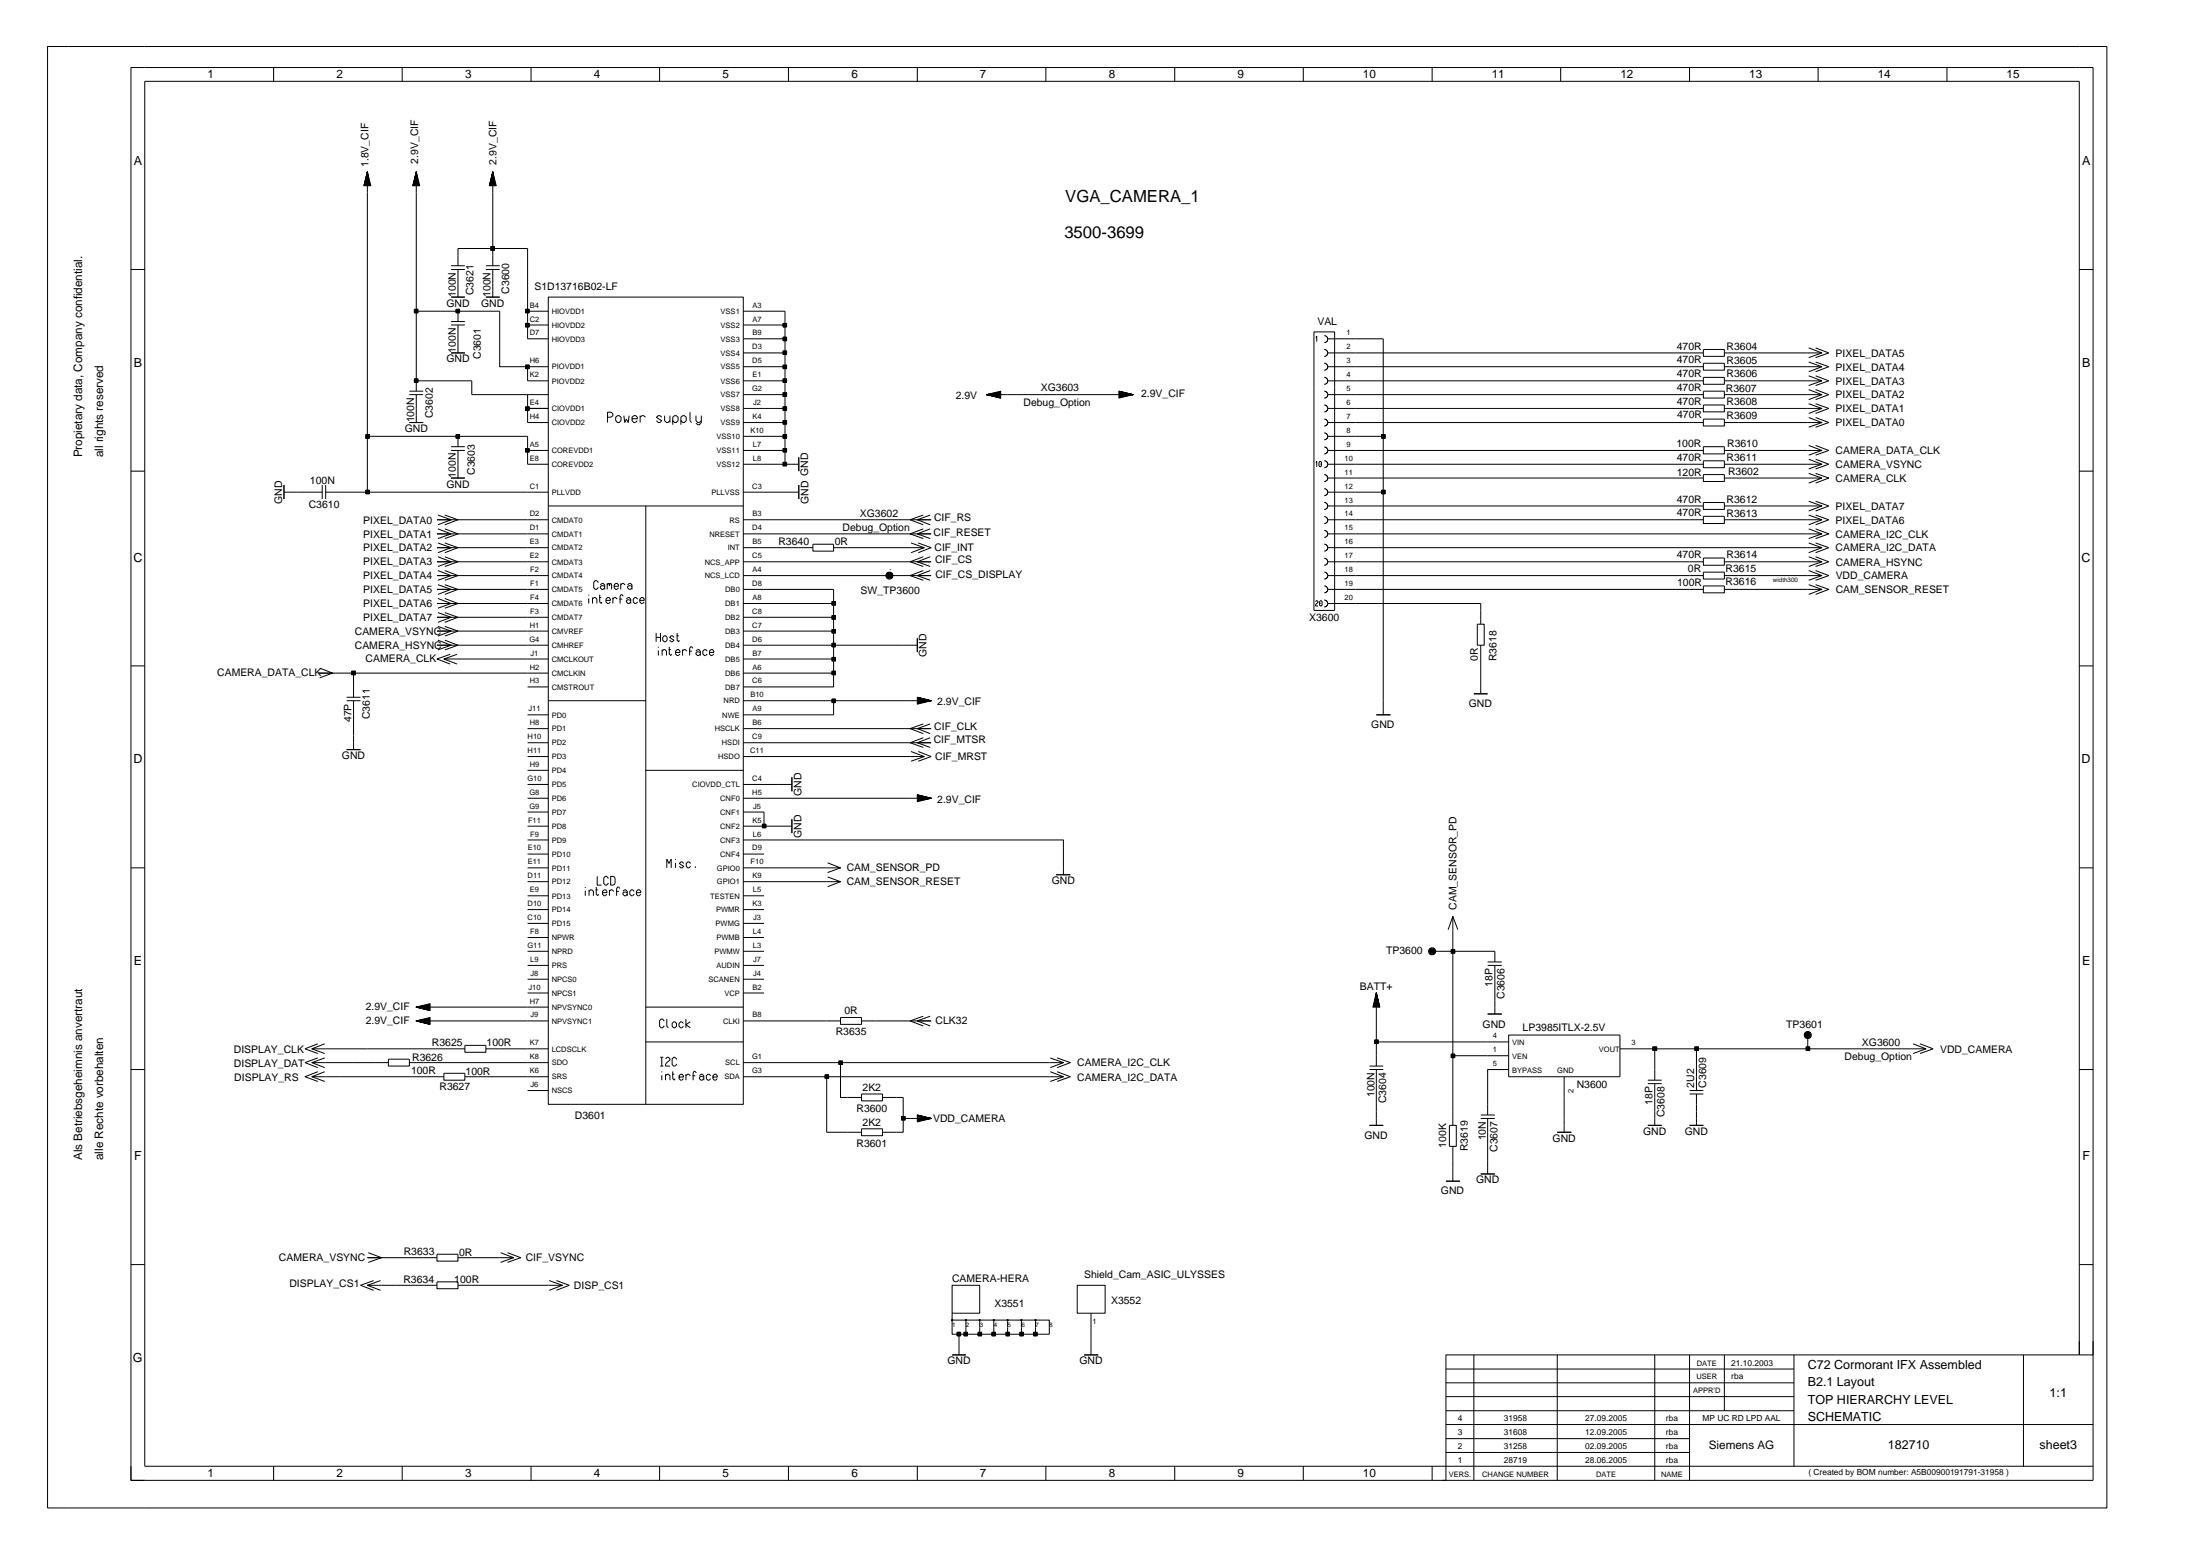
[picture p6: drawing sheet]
<svg xmlns="http://www.w3.org/2000/svg" width="594mm" height="420mm" viewBox="0 0 594 420" stroke-linecap="round" stroke-linejoin="round" font-family="sans-serif">
<g fill="none" stroke="#000" stroke-width=".27">
<path d="M12.8 12.6h556.1v394.5h-556.1zM73.9 18.2v3.8M108.6 18.2v3.8M143.4 18.2v3.8M178.1 18.2v3.8M212.9 18.2v3.8M247.7 18.2v3.8M282.4 18.2v3.8M317.2 18.2v3.8M351.9 18.2v3.8M386.7 18.2v3.8M421.4 18.2v3.8"/>
<path d="M456.2 18.2v3.8M491 18.2v3.8M525.8 18.2v3.8M98.3 50.2l.9-3.8 .9 3.8h-1.8l.9-3.8-.8 3.8M98.7 50.2l.5-3.8-.3 3.8M99 50.2l.2-3.8v86.5M99.5 50.2l-.3-3.8 .4 3.8M99.8 50.2l-.6-3.8 .8 3.8M111.5 50.2l.9-3.8 .9 3.8h-1.8l.9-3.8-.8 3.8M111.8 50.2l.6-3.8-.4 3.8M112.2 50.2l.2-3.8v59.2M112.6 50.2l-.2-3.8 .3 3.8"/>
<path d="M112.9 50.2l-.5-3.8 .8 3.8M132.1 50.2l1-3.8 .9 3.8h-1.9l1-3.8-.8 3.8M132.5 50.2l.6-3.8-.5 3.8M132.9 50.2l.2-3.8v25.3M133.2 50.2l-.1-3.8 .3 3.8M133.6 50.2l-.5-3.8 .7 3.8M35.4 72.8h3.7M121.8 72.8h3.7M121.8 71.7h3.7M123.7 71.7v-4.6h18.8v24.4h5.6M123.7 72.8v7.4M131.2 72.8h3.7"/>
<path d="M131.2 71.7h3.7M132.6 66.6h.9v1h-.9zM133.1 72.8v7.4M561.5 72.8h3.7M111.9 83.5h.9v.9h-.9zM112.4 84h22.5v15h7.6M121.8 80.2h3.7M121.8 95.3h3.7M121.8 87.7h3.7M121.8 86.8h3.7M123.2 83.5h.9v.9h-.9zM123.7 84v2.8"/>
<path d="M123.7 87.7v7.6M131.2 80.2h3.7M142 98.6h.9v.9h-.9zM142 87.3h.9v1h-.9zM142 83.5h.9v.9h-.9zM142.5 99v3.8h5.6M142.5 99h5.6M142.5 87.7h5.6M142.5 84h5.6M148.1 80.2h52.6v217.9h-52.6zM200.7 99h11.3M200.7 95.3h11.3"/>
<path d="M200.7 91.5h11.3M200.7 87.7h11.3M200.7 84h11.3v41.3M211.5 98.6h.9v.9h-.9zM211.5 94.8h.9v.9h-.9zM211.5 91h.9v1h-.9zM211.5 87.3h.9v1h-.9zM354.8 89.6h5.6v75.2h-5.6zM355.3 91.1l.3-.3v1.4M357.6 94.3l.6 .2 .3 .5v.8l-.9 .4M357.6 90.6l.6 .2 .3 .5v.8l-.9 .4M357.6 98.1l.6 .1 .3 .5v.8l-.9 .4"/>
<path d="M358.5 99h101.5M358.5 95.3h101.5M358.5 91.5h15v101.5M460 98.1h5.6v1.8h-5.6zM460 94.3h5.6v1.9h-5.6zM465.6 99h26.4M465.6 95.3h26.4M488.4 93.9l3.6 1.4-3.6 1.2M488.4 97.7l3.6 1.3-3.6 1.4M490.3 93.9l3.5 1.4-3.5 1.2M490.3 97.7l3.5 1.3-3.5 1.4M98.8 117.4h.9v.9h-.9z"/>
<path d="M99.2 117.8h43.3v7.5h5.6M110.5 114.1h3.8M110.5 106.5h3.8M110.5 105.6h3.8M111.9 102.3h.9v.9h-.9zM112.4 106.5v7.6M112.4 102.8h15v3.7h20.7M123.2 117.4h.9v.9h-.9zM123.7 117.8v2.8M142 109.8h.9v1h-.9zM142.5 106.5v7.6h5.6M142.5 110.3h5.6"/>
<path d="M164.1 112.6h.9l.5-.4v-.5l-.5-.4h-.9v2.8M166.3 112.6l.5-.4h.4l.5 .4v1l-.5 .5h-.4l-.5-.5zM168.5 112.2l.2 1.9 .4-1 .5 1 .3-1.9M170.7 113.1h1.4v-.5l-.4-.4h-.5l-.5 .4v1l.5 .5h.4l.5-.5M172.9 112.6l.5-.4h.4l.5 .4M172.9 112.2v1.9M178.7 112.6l-.5-.4h-.4l-.5 .4 1.4 1-.5 .5h-.4l-.5-.5M179.5 112.2v1.4l.5 .5h.4l.5-.5M180.9 112.2v1.9M181.7 113.6l.5 .5h.4l.5-.5v-1l-.5-.4h-.4l-.5 .4v2.1M183.9 113.6l.5 .5h.4l.5-.5v-1l-.5-.4h-.4l-.5 .4v2.1M186.3 111.3v2.3l.4 .5"/>
<path d="M187.9 112.2v1.4l.5 .5h.5l.5-.5M189.4 112.2v1.9l-.5 .6h-.5l-.5-.5M200.7 114.1h11.3M200.7 110.3h11.3M200.7 102.8h11.3M200.7 106.5h11.3M200.7 117.8h11.3M211.5 117.4h.9v.9h-.9zM211.5 113.6h.9v.9h-.9zM211.5 109.8h.9v1h-.9zM211.5 106h.9v1h-.9zM211.5 102.3h.9v.9h-.9z"/>
<path d="M270.2 107.3l-3.8-.8 3.8 1v-1.9l-3.8 .9 3.8 1M270.2 106.9l-3.8-.4 3.8 .6M270.2 106.2l-3.8 .3 3.8-.1M270.2 105.8l-3.8 .7 3.8-.6M302.1 105.6l3.9 .9-3.9 1v-1.9l3.9 .9-3.9-.7M302.1 105.9l3.9 .6-3.9-.3M302.1 106.4l3.9 .1h-39.6l3.8 .2M302.1 106.7l3.9-.2-3.9 .4M302.1 107.1l3.9-.6-3.9 .8M357.6 109.3l.6 .2 .3 .5v.8l-.9 .4M357.6 105.6l.6 .2 .3 .5v.7l-.9 .5M357.6 113.1l.6 .2 .3 .5v.8l-.9 .4"/>
<path d="M357.6 116.9l.6 .1 .3 .5v.8l-.9 .4M357.6 101.9l.6 .2 .3 .5v.7l-.9 .4M358.5 114.1h101.5M358.5 110.3h101.5M358.5 102.8h101.5M358.5 106.5h101.5M358.5 117.8h15M373.1 117.4h.9v.9h-.9zM460 101.9h5.6v1.8h-5.6zM460 113.1h5.6v1.9h-5.6zM460 105.6h5.6v1.9h-5.6zM460 109.3h5.6v1.9h-5.6z"/>
<path d="M465.6 114.1h26.4M465.6 110.3h26.4M465.6 102.8h26.4M465.6 106.5h26.4M488.4 109l3.6 1.3-3.6 1.3M488.4 105.2l3.6 1.3-3.6 1.4M488.4 101.5l3.6 1.3-3.6 1.3M488.4 112.7l3.6 1.4-3.6 1.2M490.3 109l3.5 1.3-3.5 1.3M490.3 105.2l3.5 1.3-3.5 1.4M490.3 101.5l3.5 1.3-3.5 1.3M490.3 112.7l3.5 1.4-3.5 1.2"/>
<path d="M35.4 127.2h3.7M76.7 132.9h10.3M76.7 130.9v3.8M87 130.9v3.8M87.9 132.9h60.2M87.9 130.9v3.8M98.8 132.4h.9v.9h-.9zM118.3 139.1l3.5 1.2M120.1 139.1l3.6 1.2-3.6 1.4M121.8 121.6h3.7M121.8 120.6h3.7M121.8 129.1h3.7"/>
<path d="M123.7 121.6v7.5M142 121.1h.9v.9h-.9zM142.5 121.6h5.6M148.1 136.6h52.6M174.4 136.6v161.5M200.7 121.6h11.3M200.7 132.9h15M200.7 125.3h15M211.5 124.8h.9v1h-.9zM211.5 121.1h.9v.9h-.9zM215.7 123.5v3.7M215.7 130.9v3.8"/>
<path d="M249.3 139.1l-3.5 1.2 3.5 1.4M251.2 139.1l-3.5 1.2 3.5 1.4M355.3 124.9l.3-.3v1.4M356.2 124.8l.2-.2 .4 .2v1l-.2 .2-.4-.2zM356.5 125.2v.2M357.6 131.9l.6 .2 .3 .5v.8l-.9 .4M357.6 139.5l.6 .1 .3 .6v.7l-.9 .4M357.6 124.4l.6 .2 .3 .5v.7l-.9 .5M357.6 120.7l.6 .1 .3 .6v.7l-.9 .4M357.6 128.1l.6 .2 .3 .5v.8l-.9 .4M357.6 135.7l.6 .1 .3 .5v.8l-.9 .4M358.5 121.6h101.5"/>
<path d="M358.5 132.9h15M358.5 136.6h101.5M358.5 129.1h101.5M358.5 125.3h101.5M373.1 132.4h.9v.9h-.9zM460 124.4h5.6v1.9h-5.6zM460 128.1h5.6v1.9h-5.6zM460 135.7h5.6v1.8h-5.6zM460 139.4h5.6v1.9h-5.6zM460 120.6h5.6v1.9h-5.6zM465.6 129.1h26.4l-3.6 1.3M465.6 121.6h26.4"/>
<path d="M465.6 136.6h26.4M465.6 125.3h26.4M488.4 120.3l3.6 1.3-3.6 1.3M488.4 124l3.6 1.3-3.6 1.3M488.4 139.1l3.6 1.2-3.6 1.4M488.4 135.3l3.6 1.3-3.6 1.4M488.4 127.8l3.6 1.3M490.3 127.8l3.5 1.3-3.5 1.3M490.3 120.3l3.5 1.3-3.5 1.3M490.3 124l3.5 1.3-3.5 1.3M490.3 139.1l3.5 1.2-3.5 1.4M490.3 135.3l3.5 1.3-3.5 1.4"/>
<path d="M561.5 127.2h3.7M118 155.4h30.1M118.3 154l3.5 1.4-3.5 1.3M118.3 146.6l3.5 1.3M118.3 157.8l3.5 1.3M118.3 150.3l3.5 1.4M118.3 142.8l3.5 1.3M120.1 146.6l3.6 1.3-3.6 1.3M120.1 157.8l3.6 1.3-3.6 1.4M120.1 150.3l3.6 1.4-3.6 1.2M120.1 142.8l3.6 1.3-3.6 1.3M120.1 154l3.6 1.4-3.6 1.3"/>
<path d="M148.1 147.9h-30.1h3.8l-3.5 1.3M148.1 140.3h-30.1h3.8l-3.5 1.4M148.1 159.1h-30.1h3.8l-3.5 1.4M148.1 151.7h-30.1h3.8l-3.5 1.2M148.1 144.1h-30.1h3.8l-3.5 1.3M161.5 157.3l-.4-.6h-.3l-.5 .5v1.5l.5 .4h.3l.4-.6M162.1 157.9l.4-.4h.4l.4 .4v1.2M163.3 158.4l-.4-.3-.8 .3v.3l.4 .4h.4l.4-.4M164 157.9l.1-.4h.3l.2 .6 .1-.6h.3l.2 1.6M164 157.5v1.6M165.8 158.3h1.2v-.4l-.3-.4h-.4l-.5 .4v.8l.5 .4h.3l.4-.4M167.6 157.9l.4-.4h.4l.4 .4"/>
<path d="M167.6 157.5v1.6M169.5 157.9l.4-.4h.3l.5 .4v1.2M170.7 158.4l-.5-.3-.7 .3v.3l.4 .4h.3l.5-.4M200.7 151.7h50.7M200.7 140.3h50.7M200.7 147.9h18.8M200.7 155.4h50.7M200.7 159.1h24.4v22.6M219.5 146.9h5.6v1.9h-5.6zM225.1 147.9h24.5l-3.6 1.3M239.7 154.9h.9v1h-.9zM239.8 155.2l.5-.1 .2 .5-.5 .1z"/>
<path d="M246 146.6l3.6 1.3M247.7 144.1l3.5 1.3M248 146.6l3.4 1.3-3.4 1.3M249.3 142.8l-3.5 1.3 3.5 1.3M249.3 154l-3.5 1.4 3.5 1.3M249.3 150.3l-3.5 1.4 3.5 1.2M251.2 154l-3.5 1.4 3.5 1.3M251.2 150.3l-3.5 1.4 3.5 1.2M251.2 142.8l-3.5 1.3h3.7h-50.7M357.6 143.2l.6 .2 .3 .5v.7l-.9 .5M357.6 146.9l.6 .2 .3 .5v.8l-.9 .4M357.6 150.7l.6 .2 .3 .5v.8l-.9 .4"/>
<path d="M357.6 154.5l.6 .1 .3 .5v.8l-.9 .4M357.6 158.2l.6 .2 .3 .5v.7l-.9 .4M358.5 144.1h133.5l-3.6 1.3M358.5 151.7h101.5M358.5 140.3h101.5M358.5 147.9h133.5M358.5 155.4h101.5M358.5 159.1h101.5M460 158.2h5.6v1.8h-5.6zM460 150.7h5.6v1.9h-5.6zM460 154.5h5.6v1.8h-5.6zM465.6 159.1h26.4l-3.6 1.4"/>
<path d="M465.6 151.7h26.4M465.6 140.3h26.4M465.6 155.4h26.4M488.4 150.3l3.6 1.4-3.6 1.2M488.4 146.6l3.6 1.3-3.6 1.3M488.4 154l3.6 1.4-3.6 1.3M488.4 157.8l3.6 1.3M488.4 142.8l3.6 1.3M490.3 157.8l3.5 1.3-3.5 1.4M490.3 142.8l3.5 1.3-3.5 1.3M490.3 150.3l3.5 1.4-3.5 1.2M490.3 146.6l3.5 1.3-3.5 1.3"/>
<path d="M490.3 154l3.5 1.4-3.5 1.3M35.4 179.8h3.7M118 166.7h30.1M118 170.4h30.1M118.3 165.4l3.5 1.3-3.5 1.3M118.3 169.1l3.5 1.3-3.5 1.3M118.3 161.6l3.5 1.3M118.3 172.8l3.5 1.4M119.9 177.9l3.5 1.4M120.1 161.6l3.6 1.3-3.6 1.3M120.1 172.8l3.6 1.4-3.6 1.3M120.1 165.4l3.6 1.3-3.6 1.3"/>
<path d="M120.1 169.1l3.6 1.3-3.6 1.3M121.6 176.6l-3.6 1.3 3.6 1.4M123.4 176.6l-3.5 1.3h28.2M148.1 162.9h-30.1h3.8l-3.5 1.3M148.1 174.2h-30.1h3.8l-3.5 1.3M159 160.6v.2M159 161.6v1.3M160 161.7l.4-.4h.4l.4 .4v1.2M160 161.3v1.6M161.8 161.3h.6M161.9 160.6v1.9l.5 .4 .1-.4M163.6 162.1h1.2v-.4l-.3-.4h-.4l-.5 .4v.8l.5 .4h.3l.4-.4"/>
<path d="M165.5 161.7l.4-.4h.4l.4 .4M165.5 161.3v1.6M167.3 161.7h.7M168.3 161l-.3-.4h-.3l-.3 .4v1.9M169.1 161.7l.5-.4h.3l.4 .4v1.2M170.3 162.2l-.4-.3-.8 .3v.3l.5 .4h.3l.4-.4M172.2 161.7l-.4-.4h-.4l-.4 .4v.8l.4 .4h.4l.4-.4M172.8 162.1h1.2v-.4l-.4-.4h-.4l-.4 .4v.8l.4 .4h.3l.5-.4M177.2 170.9v2.4M177.2 172.1h1.2M177.8 174.6v.3M177.8 175.6v1.4"/>
<path d="M178.4 170.9v2.4M178.8 175.8l.4-.4h.4l.4 .4v1.2M178.8 175.4v1.6M179 172.1l.4-.5h.3l.4 .5v.7l-.4 .5h-.3l-.4-.5zM180.6 175.4h.6M180.7 174.6v2l.5 .4 .1-.4M182 172.1l-.4-.5h-.4l-.4 .5 1.2 .7-.4 .5h-.4l-.4-.5M182.4 176.1h1.2v-.3l-.3-.4h-.4l-.5 .4v.8l.5 .4h.3l.4-.4M182.7 171.6h.6M182.9 170.9v1.9l.4 .5 .1-.5M184.3 175.8l.4-.4h.4l.4 .4M184.3 175.4v1.6"/>
<path d="M186.1 175.8h.7M187.1 175l-.3-.4h-.3l-.3 .4v2M187.9 175.8l.5-.4h.3l.4 .4v1.2M189.1 176.2l-.4-.2-.8 .2v.4l.5 .4h.3l.4-.4M191 175.8l-.4-.4h-.4l-.4 .4v.8l.4 .4h.4l.4-.4M191.6 176.1h1.2v-.3l-.4-.4h-.4l-.4 .4v.8l.4 .4h.3l.5-.4M200.7 166.7h24.4M200.7 170.4h24.4M200.7 162.9h24.4M200.7 174.2h47M200.7 177.9h24.4M224.7 177.5h.9v.9h-.9z"/>
<path d="M224.7 173.7h.9v.9h-.9zM224.7 170h.9v.9h-.9zM224.7 166.2h.9v1h-.9zM224.7 162.4h.9v1h-.9zM247.7 172.3v3.8M355.2 162.4l.3-.2 .4 .2v.3l-.7 .7v.2h.7M356.6 162.2l.4 .2v1l-.2 .2-.5-.2v-1zM356.7 162.8v.2M357.6 162l.6 .2 .3 .5v.7l-.9 .5M358.5 162.9h41.4v5.6M398.9 168.5h1.9v5.7h-1.9zM399.9 174.2v13.1"/>
<path d="M561.5 179.8h3.7M86.3 180.4l3.5 1.3h-3.7h62M89.8 181.7l-3.5 1.3M93.6 189.2h3.7M93.6 188.2h3.7M95 181.2h1v.9h-1zM95.5 181.7v6.5M95.5 189.2v13.2M142.5 193h5.6M142.5 185.4h5.6M142.5 196.7h5.6M148.1 189.2h26.3"/>
<path d="M200.7 189.2h24.4v3.8h-24.4M200.7 181.7h24.4M224.7 188.8h.9v.9h-.9zM224.7 181.2h.9v.9h-.9zM225.1 181.7v3.7h-24.4M247.7 188.2l3.7 1-3.7 .9v-1.9l3.7 1-3.7-.7M247.7 188.7l3.7 .5-3.7-.4M247.7 189l3.7 .2h-26.3M247.7 189.4l3.7-.2-3.7 .4M247.7 189.8l3.7-.6-3.7 .7M247.7 196.7l3.5 1.4M249.3 195.4l-3.5 1.3 3.5 1.4"/>
<path d="M249.3 199.2l-3.5 1.3 3.5 1.3M251.2 199.2l-3.5 1.3 3.5 1.3M251.2 195.4l-3.5 1.3h3.7h-50.7M371.7 193h3.8M398 187.3h3.7M93.6 202.4h3.7M142.5 200.5h5.6M142.5 211.8h5.6M142.5 204.2h5.6M142.5 219.2h5.6M142.5 215.5h5.6M142.5 208h5.6"/>
<path d="M174.4 208h26.3M200.7 200.5h50.7M200.7 211.8h13.1M200.7 204.2h48.9M200.7 219.2h5.6v3.8M213.8 209.8v3.8M246 202.9l3.6 1.3-3.6 1.3M247.7 214.6l3.7 .9-3.7 .9v-1.8l3.7 .9-3.7-.8M247.7 214.9l3.7 .6-3.7-.3M247.7 215.3l3.7 .2h-50.7M247.7 215.7l3.7-.2-3.7 .4M247.7 216.1l3.7-.6-3.7 .8"/>
<path d="M248 202.9l3.4 1.3-3.4 1.3M35.4 234.3h3.7M142.5 223h5.6M142.5 234.3h5.6M142.5 238h5.6M142.5 230.6h5.6M142.5 226.8h5.6M158 239.5v.2M161 239.5v1.9l.4 .4 .2-.4M161.3 236.6v2.4h1.1M164.2 237.2l-.4-.6h-.3l-.5 .4v1.5l.5 .5h.3l.4-.6M164.9 236.6l1 .2 .2 .4v1.2l-.2 .4-.4 .2h-.6z"/>
<path d="M167.4 239.9l-.3-.4h-.3l-.3 .4v1.9M180.1 234.3v-2.4l.6 1.2 .5-1.2v2.4M182.4 231.9v.3M182.4 232.9v1.4M184.6 233.1l-.4-.4h-.3l-.5 .4 1.2 .8-.4 .4h-.3l-.5-.4M186.5 233.1l-.4-.4h-.4l-.4 .4v.8l.4 .4h.4l.4-.4M187.8 233.9v.4M200.7 226.8h86.5v9.4M200.7 223h13.1M200.7 230.6h5.6M205.9 222.5h.9v1h-.9zM213.8 221.2v3.7"/>
<path d="M223.5 232.9l3.5 1.4h-26.3M223.5 236.8l3.5 1.2h-26.3M227 234.3l-3.5 1.3M227 238l-3.5 1.4M285.2 236.2h3.8M561.5 234.3h3.7M142.5 256.8h5.6M142.5 253.1h5.6M142.5 249.3h5.6M142.5 245.6h5.6M142.5 241.8h5.6M158 240.5v1.3"/>
<path d="M159.1 240.7l.4-.5h.3l.4 .5v1.1M159.1 240.2v1.6M160.8 240.2h.6M162.7 241h1.2v-.3l-.4-.5h-.4l-.4 .5v.7l.4 .4h.4l.4-.4M164.6 240.7l.4-.5h.3l.4 .5M164.6 240.2v1.6M166.3 240.7h.8M168.2 240.7l.4-.5h.4l.4 .5v1.1M169.4 241.1l-.4-.3-.8 .3v.3l.4 .4h.4l.4-.4M171.3 240.7l-.5-.5h-.3l-.4 .5v.7l.4 .4h.3l.5-.4M171.8 241h1.2v-.3l-.3-.5h-.4l-.5 .5v.7l.5 .4h.3l.4-.4M200.7 256.8h5.6"/>
<path d="M200.7 253.1h5.6M200.7 249.3h5.6M200.7 245.6h5.6M200.7 241.8h5.6M386.4 256.7l.5-.2 .2 .5-.5 .2zM386.7 256.8h17v2.9M391 251l1.3-3.6 1.4 3.6M391.9 256.4h.9v.9h-.9zM392.3 247.4v56.4M401.7 259.7h3.8M116.1 276.4l-3.7-.8 3.7 .9v-1.8l-3.7 .9 3.7 .9M116.1 276l-3.7-.4 3.7 .6"/>
<path d="M116.1 275.3l-3.7 .3 3.7-.2M116.1 274.9l-3.7 .7 3.7-.5M116.1 272.7l-3.7-.8 3.7 .9v-1.8l-3.7 .9 3.7 .9M116.1 272.2l-3.7-.3 3.7 .5M116.1 271.5l-3.7 .4 3.7-.2M116.1 271.1l-3.7 .8 3.7-.6M142.5 260.6h5.6M142.5 268.1h5.6M142.5 264.4h5.6M148.1 275.6h-35.7l3.7 .2M148.1 271.9h-35.7l3.7 .2M174.4 271.9h26.3"/>
<path d="M179.3 275.7l-.4-.6h-.4l-.4 .4v1.6l.4 .4h.4l.4-.6M180.1 275.1v2l.4 .4M181.9 275.9h.4l.4 .4v.8l-.4 .4h-.4l-.4-.4v-.8zM184.5 276.3l-.4-.4h-.3l-.4 .4v.8l.4 .4h.3l.4-.4M185.2 275.1v2.4M186.4 275.9l-1.2 .7 1.2 .9M200.7 275.6h26.3M200.7 260.6h5.6M200.7 268.1h5.6M200.7 264.4h5.6M227 274.7h5.6v1.8h-5.6zM232.6 275.6h18.8"/>
<path d="M249.3 274.3l-3.5 1.3 3.5 1.4M251.2 274.3l-3.5 1.3 3.5 1.4M370.9 271.9l.8-3.8-.5 3.8M371.3 271.9l.4-3.8-.2 3.8M371.8 271.9l-.1-3.8v19.7M372.1 271.9l-.4-3.8 .6 3.8M372.4 271.9l-.7-3.8 .9 3.8h-1.9l1-3.8 .9 3.8M401.7 273.8h3.8M401.7 260.6h3.8M403.7 260.6v13.2M407.4 279.4h30v11.3h-30zM487.8 279.3l.5-.2 .2 .5-.5 .2z"/>
<path d="M488.2 279.4v3.8M35.4 288.7h3.7M84.2 283.2h41.3M84.2 290.7l3.5 1.3M84.2 286.9h20.7M85.8 289.3l-3.4 1.4 3.4 1.3M85.8 285.6l-3.4 1.3 3.4 1.3M85.8 281.8l-3.4 1.4 3.4 1.2M87.7 289.3l-3.5 1.4h35.7M87.7 285.6l-3.5 1.3 3.5 1.3M87.7 281.8l-3.5 1.4 3.5 1.2M104.9 285.9h5.6v1.9h-5.6z"/>
<path d="M110.5 286.9h37.6M119.9 289.8h5.6v1.8h-5.6zM125.5 282.2h5.7v1.9h-5.7zM125.5 290.7h22.6M131.2 283.2h16.9M142.5 294.4h5.6M174.4 281.3h26.3M178.3 287.8h.8M178.3 285.4h.8M178.7 285.4v2.4M178.7 289.2v.3M178.7 290.3v1.3"/>
<path d="M179.7 290.4l.4-.4h.4l.4 .4v1.2M179.7 285.9l.4-.5h.4l.4 .5v.3l-1.2 1.2v.4h1.2M179.7 290v1.6M181.5 290h.6M181.7 289.2v2l.4 .4 .2-.4M182.7 286l-.4-.6h-.4l-.4 .5v1.5l.4 .4h.4l.4-.6M183.4 290.8h1.1v-.4l-.3-.4h-.4l-.4 .4v.8l.4 .4h.3l.4-.4M185.2 290.4l.4-.4h.4l.4 .4M185.2 290v1.6M187 290.4h.8M188 289.7l-.2-.5h-.4l-.2 .5v1.9M188.9 290.4l.4-.4h.3l.4 .4v1.2"/>
<path d="M190 290.9l-.4-.3-.7 .3v.3l.4 .4h.3l.4-.4M191.9 290.4l-.4-.4h-.4l-.4 .4v.8l.4 .4h.4l.4-.4M192.5 290.8h1.2v-.4l-.3-.4h-.5l-.4 .4v.8l.4 .4h.4l.4-.4M200.7 286.9h86.5l-3.6 1.3M200.7 290.7h86.5M222.8 290.2h.9v.9h-.9zM223.2 290.7v15h9.4M226.5 286.5h1v.9h-1zM227 286.9v9.4h5.6M232.6 295.3h5.7v1.9h-5.7zM238.3 296.3h5.6v5.6M283.6 289.3l3.6 1.4-3.6 1.3"/>
<path d="M283.6 285.6l3.6 1.3M285.5 285.6l3.5 1.3-3.5 1.3M285.5 289.3l3.5 1.4-3.5 1.3M369.8 288.7h3.7M369.8 287.8h3.7M371.2 280.8h1v.9h-1zM371.7 281.3h35.7M371.7 288.7v15.1M391.9 284.6h.9v.9h-.9zM392.3 285h15.1M407.4 288.7h-5.7v12.3M422.4 290.7v15"/>
<path d="M437.4 283.2h82.7M445 292.6h3.7M445 291.6h3.7M446.3 282.6h1v1h-1zM446.8 283.2v8.4M446.8 292.6v11.2M456.2 295.3h3.8M456.2 294.4h3.8M457.7 282.6h.9v1h-.9zM458.1 283.2v11.2M458.1 295.3v8.5M487.7 282.6h1v1h-1z"/>
<path d="M516.6 281.8l3.5 1.4-3.5 1.2M518.5 281.8l3.5 1.4-3.5 1.2M561.5 288.7h3.7M232.6 304.7h5.7v1.9h-5.7zM243.5 301.4h.9v1h-.9zM243.9 301.9v3.8h-5.6M247.7 301l3.7 .9-3.7 1v-1.9l3.7 .9-3.7-.7M247.7 301.4l3.7 .5-3.7-.4M247.7 301.8l3.7 .1h-7.5M247.7 302.1l3.7-.2-3.7 .4M247.7 302.5l3.7-.6-3.7 .8M369.8 303.8h3.7"/>
<path d="M390.5 318.9h3.8M391.4 303.8h1.8v5.7h-1.8zM392.3 309.5v9.4M399.9 301.9h3.8M399.9 301h3.8M399.9 316.9h3.8M401.7 301.9v15M420.5 305.7h3.8M445 303.8h3.7M456.2 303.8h3.8M99.5 338.2l3.5 1.3h-3.8h18.8M103 339.5l-3.5 1.3"/>
<path d="M118 338.6h5.7v1.9h-5.7zM123.7 339.5h15l-3.5 1.3M135.2 338.2l3.5 1.3M137 338.2l3.6 1.3-3.6 1.3M35.4 341.4h3.7M99.2 347h18.8M100.9 345.7l-3.6 1.3 3.6 1.3M102.8 345.7l-3.6 1.3 3.6 1.3M118 346.1h5.7v1.8h-5.7zM123.7 347h28.2M148.3 345.7l3.6 1.3-3.6 1.3M150.3 345.7l3.4 1.3-3.4 1.3"/>
<path d="M257.1 347h7.5v7.5h-7.5zM257.1 354.5v5.7h1.9M257.1 356.4h11.3M258.5 359.7h.9v.9h-.9zM260.3 359.7h1v.9h-1zM260.8 356.4v3.8M264.1 359.7h1v.9h-1zM264.6 356.4v3.8M267.9 359.7h.9v.9h-.9zM268.4 356.4h7.4v3.8M268.4 356.4v3.8M271.7 359.7h.9v.9h-.9z"/>
<path d="M272.1 356.4v3.8M275.4 359.7h.9v.9h-.9zM275.8 356.4h7.6v3.8h-24.4M279.1 359.7h.9v.9h-.9zM279.6 356.4v3.8M290.9 347h7.5v7.5h-7.5zM294.6 354.5v11.3M561.5 341.4h3.7M257.1 365.8h3.7M259 360.2v5.6M292.7 365.8h3.9M390.5 377h93.9"/>
<path d="M390.5 373.3h93.9M390.5 369.6h93.9M398 365.8v33.9M420.5 365.8v33.9M446.8 365.8v33.9M456.2 365.8v33.9M465.6 365.8v15.1M484.4 365.8v30M546.4 365.8v30M561.5 365.8v-343.8h-522.4v373.8h526.1M565.2 365.8v-347.6h-529.8v381.5h3.7M35.4 395.8v3.9h3.7"/>
<path d="M39.1 399.7h526.1v-33.9h-174.7v33.9M73.9 395.8v3.9M108.6 395.8v3.9M143.4 395.8v3.9M178.1 395.8v3.9M212.9 395.8v3.9M247.7 395.8v3.9M282.4 395.8v3.9M317.2 395.8v3.9M351.9 395.8v3.9M386.7 395.8v3.9M390.5 392.1h65.7"/>
<path d="M390.5 388.4h65.7M390.5 384.6h174.7M390.5 380.9h93.9"/>
<circle cx="240.1" cy="155.4" r=".69"/>
<circle cx="240.2" cy="155.4" r=".17"/>
<circle cx="240.2" cy="155.4" r=".94"/>
<circle cx="240.2" cy="155.4" r=".51"/>
<circle cx="386.7" cy="256.8" r=".69"/>
<circle cx="386.7" cy="256.8" r=".17"/>
<circle cx="386.8" cy="256.8" r=".94"/>
<circle cx="386.8" cy="256.8" r=".51"/>
<circle cx="488.1" cy="279.4" r=".69"/>
<circle cx="488.2" cy="279.4" r=".17"/>
<circle cx="488.2" cy="279.4" r=".94"/>
<circle cx="488.2" cy="279.4" r=".51"/>
<circle cx="257.1" cy="356.4" r=".17"/>
<circle cx="260.8" cy="356.4" r=".17"/>
<circle cx="264.6" cy="356.4" r=".17"/>
<circle cx="268.4" cy="356.4" r=".17"/>
<circle cx="272.1" cy="356.4" r=".17"/>
<circle cx="275.8" cy="356.4" r=".17"/>
<circle cx="279.6" cy="356.4" r=".17"/>
</g>
<g fill="#000">
<path d="M132.6 66.6h.9v1h-.9z" fill-rule="evenodd"/>
<path d="M111.9 83.5h.9v.9h-.9z" fill-rule="evenodd"/>
<path d="M123.2 83.5h.9v.9h-.9z" fill-rule="evenodd"/>
<path d="M142 98.6h.9v.9h-.9z" fill-rule="evenodd"/>
<path d="M142 87.3h.9v1h-.9z" fill-rule="evenodd"/>
<path d="M142 83.5h.9v.9h-.9z" fill-rule="evenodd"/>
<path d="M211.5 98.6h.9v.9h-.9z" fill-rule="evenodd"/>
<path d="M211.5 94.8h.9v.9h-.9z" fill-rule="evenodd"/>
<path d="M211.5 91h.9v1h-.9z" fill-rule="evenodd"/>
<path d="M211.5 87.3h.9v1h-.9z" fill-rule="evenodd"/>
<path d="M98.8 117.4h.9v.9h-.9z" fill-rule="evenodd"/>
<path d="M111.9 102.3h.9v.9h-.9z" fill-rule="evenodd"/>
<path d="M123.2 117.4h.9v.9h-.9z" fill-rule="evenodd"/>
<path d="M142 109.8h.9v1h-.9z" fill-rule="evenodd"/>
<path d="M211.5 117.4h.9v.9h-.9z" fill-rule="evenodd"/>
<path d="M211.5 113.6h.9v.9h-.9z" fill-rule="evenodd"/>
<path d="M211.5 109.8h.9v1h-.9z" fill-rule="evenodd"/>
<path d="M211.5 106h.9v1h-.9z" fill-rule="evenodd"/>
<path d="M211.5 102.3h.9v.9h-.9z" fill-rule="evenodd"/>
<path d="M373.1 117.4h.9v.9h-.9z" fill-rule="evenodd"/>
<path d="M98.8 132.4h.9v.9h-.9z" fill-rule="evenodd"/>
<path d="M142 121.1h.9v.9h-.9z" fill-rule="evenodd"/>
<path d="M211.5 124.8h.9v1h-.9z" fill-rule="evenodd"/>
<path d="M211.5 121.1h.9v.9h-.9z" fill-rule="evenodd"/>
<path d="M373.1 132.4h.9v.9h-.9z" fill-rule="evenodd"/>
<path d="M239.7 154.9h.9v1h-.9z" fill-rule="evenodd"/>
<path d="M224.7 177.5h.9v.9h-.9z" fill-rule="evenodd"/>
<path d="M224.7 173.7h.9v.9h-.9z" fill-rule="evenodd"/>
<path d="M224.7 170h.9v.9h-.9z" fill-rule="evenodd"/>
<path d="M224.7 166.2h.9v1h-.9z" fill-rule="evenodd"/>
<path d="M224.7 162.4h.9v1h-.9z" fill-rule="evenodd"/>
<path d="M95 181.2h1v.9h-1z" fill-rule="evenodd"/>
<path d="M224.7 188.8h.9v.9h-.9z" fill-rule="evenodd"/>
<path d="M224.7 181.2h.9v.9h-.9z" fill-rule="evenodd"/>
<path d="M205.9 222.5h.9v1h-.9z" fill-rule="evenodd"/>
<path d="M391.9 256.4h.9v.9h-.9z" fill-rule="evenodd"/>
<path d="M222.8 290.2h.9v.9h-.9z" fill-rule="evenodd"/>
<path d="M226.5 286.5h1v.9h-1z" fill-rule="evenodd"/>
<path d="M371.2 280.8h1v.9h-1z" fill-rule="evenodd"/>
<path d="M391.9 284.6h.9v.9h-.9z" fill-rule="evenodd"/>
<path d="M446.3 282.6h1v1h-1z" fill-rule="evenodd"/>
<path d="M457.7 282.6h.9v1h-.9z" fill-rule="evenodd"/>
<path d="M487.7 282.6h1v1h-1z" fill-rule="evenodd"/>
<path d="M243.5 301.4h.9v1h-.9z" fill-rule="evenodd"/>
<path d="M258.5 359.7h.9v.9h-.9z" fill-rule="evenodd"/>
<path d="M260.3 359.7h1v.9h-1z" fill-rule="evenodd"/>
<path d="M264.1 359.7h1v.9h-1z" fill-rule="evenodd"/>
<path d="M267.9 359.7h.9v.9h-.9z" fill-rule="evenodd"/>
<path d="M271.7 359.7h.9v.9h-.9z" fill-rule="evenodd"/>
<path d="M275.4 359.7h.9v.9h-.9z" fill-rule="evenodd"/>
<path d="M279.1 359.7h.9v.9h-.9z" fill-rule="evenodd"/>
</g>
<g font-size="4.5">
<text x="287.7" y="54.6">VGA_CAMERA_1</text>
<text x="287.4" y="64.3">3500-3699</text>
</g>
<g font-size="3.4">
<text x="36.1" y="44.6">A</text>
<text x="562.2" y="44.6">A</text>
<text x="36.1" y="99">B</text>
<text x="562.2" y="99">B</text>
<text x="36" y="151.7">C</text>
<text x="562.1" y="151.7">C</text>
<text x="36" y="206.1">D</text>
<text x="562.1" y="206.1">D</text>
<text x="36.1" y="260.6">E</text>
<text x="562.2" y="260.6">E</text>
<text x="36.2" y="313.2">F</text>
<text x="562.3" y="313.2">F</text>
<text x="35.9" y="367.7">G</text>
<text x="488.2" y="369.6">C72 Cormorant IFX Assembled</text>
<text x="488.2" y="374.3">B2.1 Layout</text>
<text x="553.5" y="377">1:1</text>
<text x="488.2" y="379">TOP HIERARCHY LEVEL</text>
<text x="488.2" y="383.7">SCHEMATIC</text>
<text x="509.8" y="391.2">182710</text>
<text x="550.7" y="391.2">sheet3</text>
</g>
<g font-size="3.2">
<text x="56.1" y="21">1</text>
<text x="90.9" y="21">2</text>
<text x="125.6" y="21">3</text>
<text x="160.4" y="21">4</text>
<text x="195.1" y="21">5</text>
<text x="229.9" y="21">6</text>
<text x="264.6" y="21">7</text>
<text x="299.4" y="21">8</text>
<text x="334.2" y="21">9</text>
<text x="368" y="21">10</text>
<text x="402.8" y="21">11</text>
<text x="437.6" y="21">12</text>
<text x="472.4" y="21">13</text>
<text x="507.1" y="21">14</text>
<text x="541.9" y="21">15</text>
<text x="22.2" y="123.5" transform="rotate(-90 22.2 123.5)">Propietary data, Company confidential.</text>
<text x="27.8" y="123.5" transform="rotate(-90 27.8 123.5)">all rights reserved</text>
<text x="22.2" y="313.2" transform="rotate(-90 22.2 313.2)">Als Betriebsgeheimnis anvertraut</text>
<text x="27.8" y="313.2" transform="rotate(-90 27.8 313.2)">alle Rechte vorbehalten</text>
<text x="461.4" y="391.2">Siemens AG</text>
<text x="56.1" y="398.7">1</text>
<text x="90.9" y="398.7">2</text>
<text x="125.6" y="398.7">3</text>
<text x="160.4" y="398.7">4</text>
<text x="195.1" y="398.7">5</text>
<text x="229.9" y="398.7">6</text>
<text x="264.6" y="398.7">7</text>
<text x="299.4" y="398.7">8</text>
<text x="334.2" y="398.7">9</text>
<text x="368" y="398.7">10</text>
</g>
<g font-size="2.8">
<text x="99.5" y="45.1" transform="rotate(-90 99.5 45.1)">1.8V_CIF</text>
<text x="112.9" y="44.2" transform="rotate(-90 112.9 44.2)">2.9V_CIF</text>
<text x="134.1" y="44.4" transform="rotate(-90 134.1 44.4)">2.9V_CIF</text>
<text x="120.5" y="82.8">GND</text>
<text x="123.1" y="80.2" transform="rotate(-90 123.1 80.2)">100N</text>
<text x="127.9" y="79.7" transform="rotate(-90 127.9 79.7)">C3621</text>
<text x="129.9" y="82.8">GND</text>
<text x="132.5" y="80.2" transform="rotate(-90 132.5 80.2)">100N</text>
<text x="137.5" y="79.3" transform="rotate(-90 137.5 79.3)">C3600</text>
<text x="144.3" y="78.3">S1D13716B02-LF</text>
<text x="355.7" y="87.7">VAL</text>
<text x="123.1" y="95.2" transform="rotate(-90 123.1 95.2)">100N</text>
<text x="452.8" y="94.4">470R</text>
<text x="466.2" y="94.4">R3604</text>
<text x="120.5" y="97.8">GND</text>
<text x="129.8" y="96.9" transform="rotate(-90 129.8 96.9)">C3601</text>
<text x="452.8" y="98.1">470R</text>
<text x="452.8" y="101.9">470R</text>
<text x="466.2" y="98.2">R3605</text>
<text x="466.2" y="101.9">R3606</text>
<text x="495.7" y="100">PIXEL_DATA4</text>
<text x="495.7" y="96.3">PIXEL_DATA5</text>
<text x="258.1" y="107.7">2.9V</text>
<text x="281.1" y="105.7">XG3603</text>
<text x="308.1" y="107.3">2.9V_CIF</text>
<text x="452.8" y="105.6">470R</text>
<text x="466.1" y="105.7">R3607</text>
<text x="495.7" y="107.6">PIXEL_DATA2</text>
<text x="495.7" y="103.8">PIXEL_DATA3</text>
<text x="116.8" y="112.9" transform="rotate(-90 116.8 112.9)">C3602</text>
<text x="276.4" y="109.6">Debug_Option</text>
<text x="452.8" y="109.3">470R</text>
<text x="452.9" y="112.7">470R</text>
<text x="466.2" y="113.2">R3609</text>
<text x="466.2" y="109.4">R3608</text>
<text x="495.7" y="111.3">PIXEL_DATA1</text>
<text x="109.3" y="116.6">GND</text>
<text x="111.8" y="114" transform="rotate(-90 111.8 114)">100N</text>
<text x="495.7" y="115.1">PIXEL_DATA0</text>
<text x="452.7" y="120.7">100R</text>
<text x="452.8" y="124.4">470R</text>
<text x="466.2" y="124.4">R3611</text>
<text x="466.4" y="120.7">R3610</text>
<text x="495.7" y="122.6">CAMERA_DATA_CLK</text>
<text x="83.7" y="130.6">100N</text>
<text x="120.5" y="131.6">GND</text>
<text x="123.1" y="129" transform="rotate(-90 123.1 129)">100N</text>
<text x="128.2" y="128.2" transform="rotate(-90 128.2 128.2)">C3603</text>
<text x="452.8" y="128.4">120R</text>
<text x="466.7" y="128.3">R3602</text>
<text x="495.7" y="126.4">CAMERA_VSYNC</text>
<text x="495.7" y="130.1">CAMERA_CLK</text>
<text x="76.2" y="136" transform="rotate(-90 76.2 136)">GND</text>
<text x="83.4" y="137.1">C3610</text>
<text x="218.3" y="136" transform="rotate(-90 218.3 136)">GND GND</text>
<text x="452.8" y="135.7">470R</text>
<text x="466.2" y="135.7">R3612</text>
<text x="495.7" y="137.6">PIXEL_DATA7</text>
<text x="98.1" y="141.3">PIXEL_DATA0</text>
<text x="227.5" y="143.4">Debug_Option</text>
<text x="232.2" y="139.5">XG3602</text>
<text x="252.2" y="140.8">CIF_RS</text>
<text x="452.8" y="139.4">470R</text>
<text x="466.2" y="139.5">R3613</text>
<text x="495.7" y="141.3">PIXEL_DATA6</text>
<text x="98.1" y="145.1">PIXEL_DATA1</text>
<text x="98.1" y="148.9">PIXEL_DATA2</text>
<text x="210.2" y="147.2">R3640</text>
<text x="225.4" y="147.2">0R</text>
<text x="252.1" y="144.6">CIF_RESET</text>
<text x="252.4" y="148.8">CIF_INT</text>
<text x="495.7" y="145.2">CAMERA_I2C_CLK</text>
<text x="495.7" y="148.9">CAMERA_I2C_DATA</text>
<text x="98.1" y="152.6">PIXEL_DATA3</text>
<text x="252.5" y="152">CIF_CS</text>
<text x="252.6" y="155.9">CIF_CS_DISPLAY</text>
<text x="452.8" y="150.7">470R</text>
<text x="455.8" y="154.6">0R</text>
<text x="466" y="154.3">R3615</text>
<text x="466.2" y="150.8">R3614</text>
<text x="495.7" y="152.7">CAMERA_HSYNC</text>
<text x="98.1" y="156.4">PIXEL_DATA4</text>
<text x="98.1" y="160.1">PIXEL_DATA5</text>
<text x="232.4" y="160.5">SW_TP3600</text>
<text x="452.9" y="158.3">100R</text>
<text x="466" y="158">R3616</text>
<text x="495.7" y="160.1">CAM_SENSOR_RESET</text>
<text x="495.7" y="156.4">VDD_CAMERA</text>
<text x="98.1" y="163.9">PIXEL_DATA6</text>
<text x="98.1" y="167.7">PIXEL_DATA7</text>
<text x="353.5" y="167.8">X3600</text>
<text x="95.8" y="171.4">CAMERA_VSYNC</text>
<text x="95.8" y="175.1">CAMERA_HSYNC</text>
<text x="98.7" y="178.8">CAMERA_CLK</text>
<text x="250.2" y="177.3" transform="rotate(-90 250.2 177.3)">GND</text>
<text x="399" y="178.4" transform="rotate(-90 399 178.4)">0R</text>
<text x="404.1" y="178.5" transform="rotate(-90 404.1 178.5)">R3618</text>
<text x="58.6" y="182.6">CAMERA_DATA_CLK</text>
<text x="253.1" y="190.4">2.9V_CIF</text>
<text x="396.6" y="191">GND</text>
<text x="94.9" y="194.9" transform="rotate(-90 94.9 194.9)">47P</text>
<text x="99.8" y="194.2" transform="rotate(-90 99.8 194.2)">C3611</text>
<text x="252.3" y="197">CIF_CLK</text>
<text x="370.3" y="196.6">GND</text>
<text x="252.2" y="200.7">CIF_MTSR</text>
<text x="92.3" y="204.9">GND</text>
<text x="252.5" y="205.2">CIF_MRST</text>
<text x="216.4" y="214.9" transform="rotate(-90 216.4 214.9)">GND</text>
<text x="253.1" y="216.7">2.9V_CIF</text>
<text x="216.4" y="226.2" transform="rotate(-90 216.4 226.2)">GND</text>
<text x="228.7" y="235.2">CAM_SENSOR_PD</text>
<text x="228.7" y="239">CAM_SENSOR_RESET</text>
<text x="284" y="238.7">GND</text>
<text x="393.3" y="245.6" transform="rotate(-90 393.3 245.6)">CAM_SENSOR_PD</text>
<text x="374.3" y="257.7">TP3600</text>
<text x="367.2" y="267.2">BATT+</text>
<text x="403.1" y="266.4" transform="rotate(-90 403.1 266.4)">18P</text>
<text x="406.2" y="269.7" transform="rotate(-90 406.2 269.7)">C3606</text>
<text x="98.8" y="272.8">2.9V_CIF</text>
<text x="228" y="273.9">0R</text>
<text x="98.8" y="276.5">2.9V_CIF</text>
<text x="225.7" y="279.5">R3635</text>
<text x="252.6" y="276.4">CLK32</text>
<text x="400.4" y="277.4">GND</text>
<text x="411.2" y="278.4">LP3985ITLX-2.5V</text>
<text x="482.4" y="277.6">TP3601</text>
<text x="63.1" y="284.2">DISPLAY_CLK</text>
<text x="111.3" y="286.3">R3626</text>
<text x="116.6" y="282.4">R3625</text>
<text x="131.4" y="282.5">100R</text>
<text x="290.9" y="287.9">CAMERA_I2C_CLK</text>
<text x="498.1" y="286.1">Debug_Option</text>
<text x="502.8" y="282.3">XG3600</text>
<text x="523.9" y="284.2">VDD_CAMERA</text>
<text x="63.2" y="288.2">DISPLAY_DAT</text>
<text x="63.3" y="291.7">DISPLAY_RS</text>
<text x="111" y="289.9">100R</text>
<text x="125.7" y="290.3">100R</text>
<text x="290.9" y="291.7">CAMERA_I2C_DATA</text>
<text x="425.8" y="293.7">N3600</text>
<text x="457.5" y="293.7" transform="rotate(-90 457.5 293.7)">2U2</text>
<text x="460.8" y="293.7" transform="rotate(-90 460.8 293.7)">C3609</text>
<text x="118.7" y="294.4">R3627</text>
<text x="232.9" y="294.5">2K2</text>
<text x="371.2" y="296.2" transform="rotate(-90 371.2 296.2)">100N</text>
<text x="374.3" y="297.8" transform="rotate(-90 374.3 297.8)">C3604</text>
<text x="446.2" y="298.3" transform="rotate(-90 446.2 298.3)">18P</text>
<text x="155.2" y="302.1">D3601</text>
<text x="231.3" y="300.2">R3600</text>
<text x="232.9" y="303.9">2K2</text>
<text x="252" y="303">VDD_CAMERA</text>
<text x="449.5" y="301.6" transform="rotate(-90 449.5 301.6)">C3608</text>
<text x="231.3" y="309.6">R3601</text>
<text x="368.4" y="307.5">GND</text>
<text x="390.6" y="309.9" transform="rotate(-90 390.6 309.9)">100K</text>
<text x="396.3" y="310.8" transform="rotate(-90 396.3 310.8)">R3619</text>
<text x="401.2" y="307.9" transform="rotate(-90 401.2 307.9)">10N</text>
<text x="404.4" y="311" transform="rotate(-90 404.4 311)">C3607</text>
<text x="419.2" y="308.2">GND</text>
<text x="443.7" y="306.4">GND</text>
<text x="455" y="306.4">GND</text>
<text x="389.1" y="322.5">GND</text>
<text x="398.6" y="319.5">GND</text>
<text x="75.3" y="340.3">CAMERA_VSYNC</text>
<text x="109" y="338.8">R3633</text>
<text x="124" y="339">0R</text>
<text x="142" y="340.3">CIF_VSYNC</text>
<text x="78.1" y="347.4">DISPLAY_CS1</text>
<text x="108.9" y="346.3">R3634</text>
<text x="122.7" y="346.5">100R</text>
<text x="257.1" y="346.1">CAMERA-HERA</text>
<text x="292.7" y="345.1">Shield_Cam_ASIC_ULYSSES</text>
<text x="155" y="348">DISP_CS1</text>
<text x="268.5" y="352.9">X3551</text>
<text x="300" y="352.1">X3552</text>
<text x="255.8" y="368.4">GND</text>
<text x="291.5" y="368.4">GND</text>
</g>
<g font-size="2.3">
<text x="467.5" y="368.7">21.10.2003</text>
<text x="467.5" y="372.4">rba</text>
<text x="393.6" y="383.7">4</text>
<text x="406.1" y="383.7">31958</text>
<text x="428.1" y="383.7">27.09.2005</text>
<text x="449.9" y="383.7">rba</text>
<text x="459.8" y="383.7">MP UC RD LPD AAL</text>
<text x="393.6" y="387.4">3</text>
<text x="406.1" y="387.4">31608</text>
<text x="428.1" y="387.4">12.09.2005</text>
<text x="449.9" y="387.4">rba</text>
<text x="393.6" y="391.2">2</text>
<text x="393.6" y="394.9">1</text>
<text x="406.1" y="394.9">28719</text>
<text x="406.1" y="391.2">31258</text>
<text x="428.1" y="391.2">02.09.2005</text>
<text x="428.1" y="394.9">28.06.2005</text>
<text x="449.9" y="394.9">rba</text>
<text x="449.9" y="391.2">rba</text>
<text x="488.4" y="398.2">( Created by BOM number: A5B00900191791-31958 )</text>
</g>
<g font-size="2">
<text x="143.1" y="83.1">B4</text>
<text x="203.2" y="83.1">A3</text>
<text x="143" y="86.8">C2</text>
<text x="149" y="84.8">HIOVDD1</text>
<text x="149" y="88.5">HIOVDD2</text>
<text x="194.6" y="88.5">VSS2</text>
<text x="194.6" y="84.8">VSS1</text>
<text x="203.2" y="86.8">A7</text>
<text x="143" y="90.5">D7</text>
<text x="149" y="92.2">HIOVDD3</text>
<text x="194.6" y="92.2">VSS3</text>
<text x="203.1" y="94.3">D3</text>
<text x="203.2" y="90.5">B9</text>
<text x="363.6" y="90.5">1</text>
<text x="363.6" y="94.3">2</text>
<text x="143" y="98.1">H6</text>
<text x="143.1" y="101.9">K2</text>
<text x="149" y="99.7">PIOVDD1</text>
<text x="194.6" y="96">VSS4</text>
<text x="194.6" y="99.7">VSS5</text>
<text x="203.1" y="98.1">D5</text>
<text x="203.2" y="101.9">E1</text>
<text x="363.6" y="98.1">3</text>
<text x="363.6" y="101.9">4</text>
<text x="149" y="103.6">PIOVDD2</text>
<text x="194.6" y="103.6">VSS6</text>
<text x="194.6" y="107.3">VSS7</text>
<text x="203.1" y="105.6">G2</text>
<text x="363.6" y="105.6">5</text>
<text x="143" y="113.1">H4</text>
<text x="143.1" y="109.3">E4</text>
<text x="149" y="111">CIOVDD1</text>
<text x="194.6" y="111">VSS8</text>
<text x="203.2" y="113.1">K4</text>
<text x="203.4" y="109.3">J2</text>
<text x="363.6" y="109.3">6</text>
<text x="363.6" y="113.1">7</text>
<text x="149" y="114.8">CIOVDD2</text>
<text x="193.5" y="118.5">VSS10</text>
<text x="194.6" y="114.8">VSS9</text>
<text x="202.6" y="116.9">K10</text>
<text x="363.6" y="116.9">8</text>
<text x="143.1" y="120.6">A5</text>
<text x="143.1" y="124.4">E8</text>
<text x="149" y="122.3">COREVDD1</text>
<text x="193.5" y="122.3">VSS11</text>
<text x="203.3" y="120.6">L7</text>
<text x="203.3" y="124.4">L8</text>
<text x="363.1" y="124.4">10</text>
<text x="363.6" y="120.6">9</text>
<text x="143" y="131.9">C1</text>
<text x="149" y="126.1">COREVDD2</text>
<text x="193.5" y="126.1">VSS12</text>
<text x="203.1" y="131.9">C3</text>
<text x="363.1" y="128.1">11</text>
<text x="363.1" y="131.9">12</text>
<text x="149" y="133.6">PLLVDD</text>
<text x="192.1" y="133.6">PLLVSS</text>
<text x="363.1" y="135.7">13</text>
<text x="143" y="139.4">D2</text>
<text x="143" y="143.2">D1</text>
<text x="149" y="141.1">CMDAT0</text>
<text x="197" y="141.1">RS</text>
<text x="203.1" y="143.2">D4</text>
<text x="203.2" y="139.4">B3</text>
<text x="363.1" y="139.4">14</text>
<text x="363.1" y="143.2">15</text>
<text x="143.1" y="146.9">E3</text>
<text x="149" y="144.9">CMDAT1</text>
<text x="149" y="148.6">CMDAT2</text>
<text x="191.6" y="144.9">NRESET</text>
<text x="196.5" y="148.6">INT</text>
<text x="203.2" y="146.9">B5</text>
<text x="363.1" y="146.9">16</text>
<text x="143.1" y="150.7">E2</text>
<text x="143.1" y="154.5">F2</text>
<text x="149" y="152.4">CMDAT3</text>
<text x="190.3" y="152.4">NCS_APP</text>
<text x="203.1" y="150.7">C5</text>
<text x="203.2" y="154.5">A4</text>
<text x="363.1" y="150.7">17</text>
<text x="363.1" y="154.5">18</text>
<text x="143.1" y="158.2">F1</text>
<text x="143.1" y="162">F4</text>
<text x="149" y="159.9">CMDAT5</text>
<text x="149" y="156.1">CMDAT4</text>
<text x="190.3" y="156.1">NCS_LCD</text>
<text x="195.8" y="159.9">DB0</text>
<text x="203.1" y="158.2">D8</text>
<text x="203.2" y="162">A8</text>
<text x="363.1" y="158.2">19</text>
<text x="363.1" y="162">20</text>
<text x="143.1" y="165.7">F3</text>
<text x="149" y="163.7">CMDAT6</text>
<text x="149" y="167.4">CMDAT7</text>
<text x="195.8" y="163.7">DB1</text>
<text x="195.8" y="167.4">DB2</text>
<text x="203.1" y="165.7">C8</text>
<text x="143" y="173.3">G4</text>
<text x="143" y="169.4">H1</text>
<text x="149" y="171.1">CMVREF</text>
<text x="195.8" y="171.1">DB3</text>
<text x="203.1" y="169.4">C7</text>
<text x="203.1" y="173.3">D6</text>
<text x="143.3" y="177">J1</text>
<text x="149" y="178.7">CMCLKOUT</text>
<text x="149" y="174.9">CMHREF</text>
<text x="195.8" y="174.9">DB4</text>
<text x="195.8" y="178.7">DB5</text>
<text x="203.2" y="177">B7</text>
<text x="143" y="180.8">H2</text>
<text x="143" y="184.5">H3</text>
<text x="149" y="182.5">CMCLKIN</text>
<text x="195.8" y="182.5">DB6</text>
<text x="203.1" y="184.5">C6</text>
<text x="203.2" y="180.8">A6</text>
<text x="149" y="186.2">CMSTROUT</text>
<text x="195.4" y="189.9">NRD</text>
<text x="195.8" y="186.2">DB7</text>
<text x="202.6" y="188.2">B10</text>
<text x="142.7" y="192.1">J11</text>
<text x="143" y="195.8">H8</text>
<text x="149" y="193.7">PD0</text>
<text x="149" y="197.4">PD1</text>
<text x="193" y="197.4">HSCLK</text>
<text x="195.1" y="193.7">NWE</text>
<text x="203.2" y="195.8">B6</text>
<text x="203.2" y="192.1">A9</text>
<text x="142.5" y="199.5">H10</text>
<text x="142.5" y="203.3">H11</text>
<text x="149" y="201.3">PD2</text>
<text x="194.9" y="201.3">HSDI</text>
<text x="202.6" y="203.3">C11</text>
<text x="203.1" y="199.5">C9</text>
<text x="143" y="207">H9</text>
<text x="149" y="205">PD3</text>
<text x="149" y="208.7">PD4</text>
<text x="193.9" y="205">HSDO</text>
<text x="142.4" y="210.8">G10</text>
<text x="143" y="214.6">G8</text>
<text x="149" y="212.5">PD5</text>
<text x="186.9" y="212.5">CIOVDD_CTL</text>
<text x="203.1" y="210.8">C4</text>
<text x="203.1" y="214.6">H5</text>
<text x="143" y="218.3">G9</text>
<text x="149" y="216.2">PD6</text>
<text x="149" y="220">PD7</text>
<text x="194.5" y="220">CNF1</text>
<text x="194.5" y="216.2">CNF0</text>
<text x="203.4" y="218.3">J5</text>
<text x="142.6" y="222.1">F11</text>
<text x="143.1" y="225.8">F9</text>
<text x="149" y="227.5">PD9</text>
<text x="149" y="223.8">PD8</text>
<text x="194.5" y="227.5">CNF3</text>
<text x="194.5" y="223.8">CNF2</text>
<text x="203.2" y="222.1">K5</text>
<text x="203.3" y="225.8">L6</text>
<text x="142.5" y="229.6">E10</text>
<text x="142.5" y="233.4">E11</text>
<text x="149" y="231.3">PD10</text>
<text x="194.5" y="231.3">CNF4</text>
<text x="202.7" y="233.4">F10</text>
<text x="203.1" y="229.6">D9</text>
<text x="142.5" y="237.1">D11</text>
<text x="149" y="235">PD11</text>
<text x="149" y="238.8">PD12</text>
<text x="193.6" y="235">GPIO0</text>
<text x="193.6" y="238.8">GPIO1</text>
<text x="203.2" y="237.1">K9</text>
<text x="142.5" y="244.6">D10</text>
<text x="143.1" y="240.9">E9</text>
<text x="149" y="242.6">PD13</text>
<text x="191.8" y="242.6">TESTEN</text>
<text x="203.2" y="244.6">K3</text>
<text x="203.3" y="240.9">L5</text>
<text x="142.5" y="248.4">C10</text>
<text x="149" y="246.3">PD14</text>
<text x="149" y="250">PD15</text>
<text x="193.2" y="250">PWMG</text>
<text x="193.4" y="246.3">PWMR</text>
<text x="203.4" y="248.4">J3</text>
<text x="142.4" y="255.9">G11</text>
<text x="143.1" y="252.2">F8</text>
<text x="149" y="257.6">NPRD</text>
<text x="149" y="253.8">NPWR</text>
<text x="192.9" y="257.6">PWMW</text>
<text x="193.5" y="253.8">PWMB</text>
<text x="203.3" y="255.9">L3</text>
<text x="203.3" y="252.2">L4</text>
<text x="143.2" y="259.7">L9</text>
<text x="143.3" y="263.4">J8</text>
<text x="149" y="261.4">PRS</text>
<text x="193.5" y="261.4">AUDIN</text>
<text x="203.4" y="259.7">J7</text>
<text x="203.4" y="263.4">J4</text>
<text x="142.7" y="267.2">J10</text>
<text x="149" y="265.1">NPCS0</text>
<text x="149" y="268.8">NPCS1</text>
<text x="191.3" y="265.1">SCANEN</text>
<text x="195.6" y="268.8">VCP</text>
<text x="203.2" y="267.2">B2</text>
<text x="143" y="271">H7</text>
<text x="143.3" y="274.7">J9</text>
<text x="149" y="272.6">NPVSYNC0</text>
<text x="203.2" y="274.7">B8</text>
<text x="149" y="276.4">NPVSYNC1</text>
<text x="195.3" y="276.4">CLKI</text>
<text x="403.1" y="280.4">4</text>
<text x="143.1" y="282.2">K7</text>
<text x="143.1" y="285.9">K8</text>
<text x="149" y="283.9">LCDSCLK</text>
<text x="149" y="287.6">SDO</text>
<text x="195.8" y="287.6">SCL</text>
<text x="203.1" y="285.9">G1</text>
<text x="403.1" y="287.8">5</text>
<text x="403.1" y="284.1">1</text>
<text x="408.3" y="285.9">VEN</text>
<text x="408.3" y="282.2">VIN</text>
<text x="431.8" y="284.1">VOUT</text>
<text x="440.6" y="282.2">3</text>
<text x="143.1" y="289.8">K6</text>
<text x="143.3" y="293.5">J6</text>
<text x="149" y="291.4">SRS</text>
<text x="195.6" y="291.4">SDA</text>
<text x="203.1" y="289.8">G3</text>
<text x="408.3" y="289.8">BYPASS</text>
<text x="420.5" y="289.8">GND</text>
<text x="149" y="295.2">NSCS</text>
<text x="424.9" y="295" transform="rotate(-90 424.9 295)">2</text>
<text x="295" y="357.3">1</text>
<text x="458.2" y="368.7">DATE</text>
<text x="457.2" y="376.1">APPR’D</text>
<text x="458.1" y="372.4">USER</text>
<text x="391.2" y="398.7">VERS.</text>
<text x="400.2" y="398.7">CHANGE NUMBER</text>
<text x="431" y="398.7">DATE</text>
<text x="448.6" y="398.7">NAME</text>
</g>
<g font-size="1.7">
<text x="240.2" y="154.2">-</text>
<text x="478.8" y="157.3">width300</text>
<text x="257.1" y="358.3">1</text>
<text x="260.8" y="358.3">2</text>
<text x="264.6" y="358.3">3</text>
<text x="268.4" y="358.3">4</text>
<text x="272.1" y="358.3">5</text>
<text x="275.8" y="358.3">6</text>
<text x="279.6" y="358.3">7</text>
<text x="283.4" y="358.3">8</text>
</g>
</svg>
